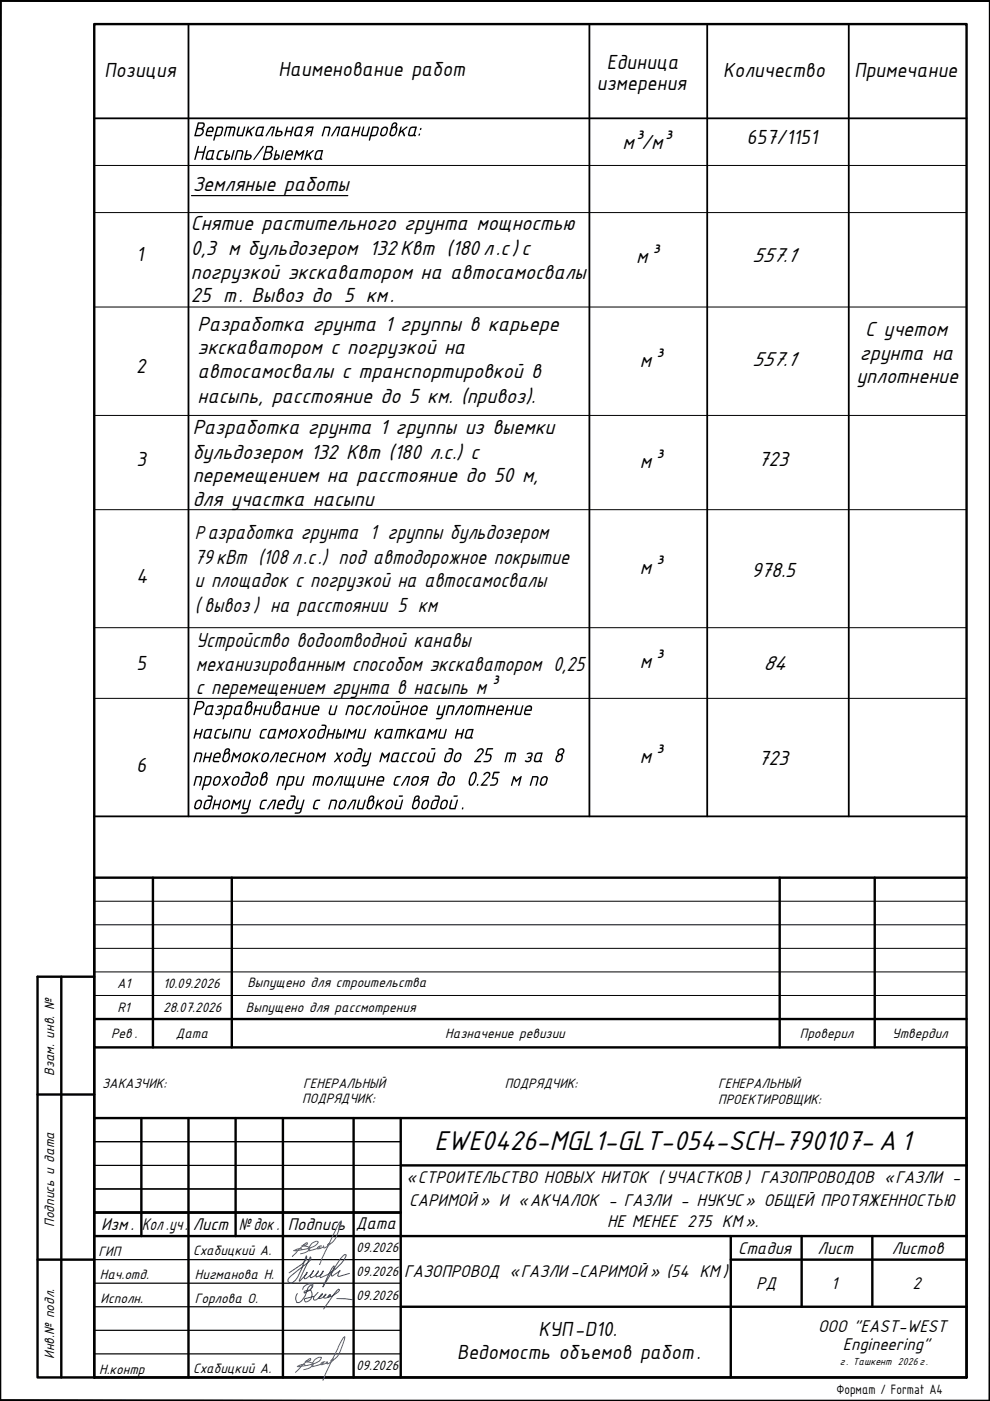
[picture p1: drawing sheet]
<svg xmlns="http://www.w3.org/2000/svg" width="210mm" height="297mm" viewBox="0 0 210 297" stroke-linecap="round" stroke-linejoin="round" font-family="sans-serif">
<!-- layer: 0 -->
<path d="M20 5.1h184.9M40 5.1v168M125 5.1v168M149.9 5.1v168M180 5.1v168M20 25.1h184.9M20 173.1h184.9" fill="none" stroke="#000" stroke-width=".38"/>
<path d="M20 35.1h184.9M20 45.1h184.9M20 65.1h184.9M20 88.1h184.9M20 108.1h184.9M20 133.1h184.9M20 148.1h184.9" fill="none" stroke="#000" stroke-width=".21"/>
<path d="M40.6 41.5h33.1" fill="none" stroke="#000" stroke-width=".25"/>
<g fill="#000">
<path d="M62.7 31.9h.3l.5 .8 1-.9-.5 2.1h-.2v-.1l.3-1.4-.8 .8-.4-.8-.3 1.4-.2 .1h-.2zM65.1 31.9h.2l-.2 .9 1.2-1 .2 .1-.9 .9 .4 .9-.1 .2-.5-.9-.4 .2-.2 .7h-.3zM68.7 26.9l1.1-.1 .3 .3-.5 1.8h-.2l.4-1.6-.2-.2h-.6l-.5 1.8h-.3zM71.3 27l.1-.2 .8 .1-.5 2-.3-.1 .4-1.7h-.3l-1 1.7-.3 .1zM75 26.9h.3l-.2 .8h.8l.3-.8h.3l-.6 2h-.3l.3-.9h-.9l-.3 .9h-.2zM77 26.9h.3l-.4 1.4 .1 .3h.7l.4-1.7 .3-.1v.2l-.5 1.9h-1a.41 .41 0 0 1-.3-.6zM84.9 26.9l.3-.1-.2 1 1.2-1 .2 .1-.9 .8 .4 1.2h-.3l-.4-.9-.4 .2-.1 .7h-.3zM73.9 154.6h.3l.4 .8 .9-.9 .2 .1-.6 2-.2-.1 .4-1.4-.8 .8-.5-.8-.3 1.4-.3 .1zM76.2 154.6l.3-.1-.4 1.7 .1 .1h.7l.4-1.6 .4-.1-.5 1.9-1 .1a.4 .4 0 0 1-.4-.6zM79.9 154.5h.2l-.2 1 1.4-1v.2l-.9 .7 .5 1-.2 .2h-.1l-.5-1-.3 .3-.2 .7-.3-.1zM84.2 154.5h1.7l.2 .2v.4l-.4 1.5h-.3l.4-1.5-.1-.3h-.4l-.6 1.8-.2-.1 .5-1.7h-.6l-.5 1.7-.3 .1zM85.3 149.6l.3-.1-.2 .9h1l.2-.8 .1-.1 .2 .1-.7 2-.1-.1 .2-.8h-1l-.2 .9-.3-.1z"/>
<path d="M86.7 154.5h.3l-.2 1 1.4-1v.2l-.9 .7 .4 1-.1 .2h-.2l-.4-1-.3 .3-.2 .7-.3-.1zM91 154.5h.2l.5 .9 .8-.8 .3-.1-.6 2.1h-.2v-.1l.3-1.4-.8 .8-.4-.8-.3 1.4-.3 .1zM93 149.6h.3l-.4 1.4 .1 .3h.7l.5-1.7 .2-.1 .1 .2-.7 2.5-.5 .3h-.8v-.2l.8-.1 .3-.3v-.3h-.8l-.2-.4zM95 149.6l1-.1 .4 .3-.5 1.8-.2-.1 .4-1.4-.1-.3h-.8l-.4 1.7-.3 .1zM93.3 154.5h.3l-.4 1.5 .1 .3h.7l.4-1.7 .3-.1-.6 2.1h-1l-.2-.2zM96.9 154.6h.3l-.2 .8h.9l.3-.9h.2l-.6 2.1-.2-.1 .2-.8h-.9l-.2 .8-.3 .1zM97.6 149.6l.9-.1-.5 2-.3 .1v-.1l.4-1.7h-.3l-1 1.7-.3 .1v-.2zM101 149.5h1.5l.3 .1 .1 .5-.5 1.5-.2-.1 .4-1.4-.1-.3h-.4l-.5 1.8-.3-.1 .5-1.7h-.6l-.5 1.8h-.2zM103.5 149.6l.2-.1 .1 .1-.2 .8h.9l.3-.9h.2l-.6 2.1h-.2l.2-.9h-.9l-.2 .8-.3 .1zM107.5 149.6l.3-.1-.2 .9h.9l.2-.8h.3l-.6 2h-.2l.2-.9h-.9l-.2 .9h-.3zM109.5 149.6l.3-.1-.4 1.6 .2 .2h.6l.5-1.6 .2-.2 .1 .1-.6 2h-1l-.3-.3zM71.3 159.6h.3l.3 .7 .7-.8 .2 .1-.8 1 .3 .8-.1 .2h-.2l-.3-.7-.6 .7h-.3v-.1l.8-.9z"/>
<path d="M71.9 164.7l.1-.2 .8 .1-.5 1.9-.3 .1 .4-1.8h-.3l-1.1 1.8h-.2zM73.3 164.6h.3l-.4 1.6 .5 .1 .5-1.6 .3-.2-.5 1.8h.6l.5-1.6 .3-.1-.5 1.7 .3 .1-.2 .7-.2-.1v-.4h-1.6l-.2-.1-.1-.5zM74.7 169.6h.9l-.5 2h-.3v-.1l.4-1.7h-.3l-1 1.7-.3 .1zM76.1 169.6h.3l-.4 1.4 .1 .3h.7l.5-1.7 .2-.1 .1 .2-.6 1.9h-1a.4 .4 0 0 1-.3-.6zM76.2 164.6h.3l-.4 1.5 .1 .2h.7l.4-1.6 .4-.1-.5 1.9-1 .1a.42 .42 0 0 1-.4-.6zM77.3 159.5l.3 .1-.4 1.4 .1 .3h.7l.4-1.7 .3-.1v.2l-.6 2.5-.5 .3h-.9l.1-.3h.9l.2-.6h-.8l-.2-.2zM78.1 164.6h.3l-.2 .8h1l.2-.8h.3l-.7 2-.1-.1 .2-.8h-1l-.2 .9h-.3zM80.1 169.6l.2-.1-.2 1 1.2-1 .2 .1-.9 .8 .4 1.2h-.3l-.4-.9-.3 .2-.2 .7h-.3zM81 159.5h.2l.4 .9 .9-.9 .2 .1-.5 2h-.2l-.1-.1 .4-1.4-.8 .8-.4-.8-.4 1.4-.3 .1zM83.9 164.7l.3-.2 .8 .1-.1 .2h-.7l-.2 .3-.3 1.1 .8 .1v.2l-.6 .1a.46 .46 0 0 1-.5-.6zM85.5 159.8l.4-.3 .8 .1-.2 .2h-.6l-.2 .2-.3 1.2 .7 .1v.3h-.7l-.3-.2zM86.1 164.6h.9l-.5 2h-.3v-.1l.5-1.7h-.4l-1 1.7-.3 .1z"/>
<path d="M87.2 159.9l.4-.4 .8 .1-.2 .2h-.6l-.2 .2-.3 1.2 .7 .1v.3h-.7l-.3-.3zM104.6 163.6l1.4 .1-.3 .2h-.8l-.3 .9 .9 .2 .1 .2-.1 .7-.7 .7h-1l.2-.3 1-.1 .3-.6a.33 .33 0 0 0-.3-.5h-.7z"/>
<path d="M58.5 31.9h.3l-.3 .8 .7 .1 .1 .5-.5 .6h-.7l-.1-.1zM58.5 33l-.2 .6h.4a.3 .3 0 0 0 .3-.2 .3 .3 0 0 0-.2-.4zM60 31.9l.2-.1 .1 .1-.5 1.9-.2 .1-.1-.1z"/>
<path d="M61.1 32.2l-.3 .5h1a.38 .38 0 0 0-.1-.5 .38 .38 0 0 0-.4 0zM60.7 32.2l.6-.4 .5 .1 .3 .2-.1 .9h-1.2l-.1 .3 .1 .3h1l-.1 .3h-.9l-.4-.2v-.4z"/>
<path d="M67.4 32.2l-.5 1.1 .2 .3h.5l.2-.2 .4-1.3zM67.1 32l.4-.2h1l-.3 1.8a.22 .22 0 0 1-.1 .3 .22 .22 0 0 1-.3-.1l-.7 .1-.5-.3 .3-1.2z"/>
<path d="M73 27.2l-.4 1.1 .1 .3 .7-.1 .4-1.4zM72.7 27.1l.5-.3 1 .1-.5 1.7a.22 .22 0 0 1 .3 .2 .22 .22 0 0 1-.3 .2 .22 .22 0 0 1-.2-.2l-.8 .1a.46 .46 0 0 1-.4-.6z"/>
<path d="M79 26.9l1.1-.1 .2 .5-.3 1.2-.5 .4h-.8l-.2 .8-.2 .1-.1-.1zM79.2 27.1l-.4 1.5h.7l.3-.2 .2-1.2z"/>
<path d="M80.9 27.2l.5-.3 .5-.1 .4 .5-.3 1-.6 .6-.6-.1-.2-.3zM81.2 27.3l-.3 1a.48 .48 0 0 0 .5 .3 .48 .48 0 0 0 .4-.4l.2-.6a.4 .4 0 0 0-.3-.5 .4 .4 0 0 0-.5 .2z"/>
<path d="M83.4 26.4l-.2 .6 .4-.2a.3 .3 0 0 0 .4-.3 .3 .3 0 0 0-.5-.2zM83.1 26.3l.6-.4a.49 .49 0 0 1 .6 .4 .49 .49 0 0 1-.3 .6l.3 .5-.4 1.1-.5 .4-.6-.1-.3-.6zM83.1 27.4l-.2 .8a.45 .45 0 0 0 .5 .4 .45 .45 0 0 0 .4-.4l.1-.6a.42 .42 0 0 0-.3-.5 .42 .42 0 0 0-.5 .3z"/>
<path d="M87.2 27.2l-.4 1.1 .1 .3h.6l.2-.2 .3-1.3zM86.9 27.2l.4-.4 1.1 .1-.4 1.7a.2 .2 0 0 1 .1 .2 .2 .2 0 0 1-.1 .2 .2 .2 0 0 1-.2-.2l-1 .1-.2-.1-.1-.5z"/>
<path d="M88.8 28.3h.3l-.2 .5-.2-.2zM89.1 27.2l.3-.1-.2 .5-.2-.1z"/>
<path d="M75.9 158.7h.7a.41 .41 0 0 1 .3 .5l-.6 2.1-.5 .3-.8-.1-.1-.5 .4-1.2 .4-.3h.8v-.5l-.7-.1zM75.6 159.9l-.4 1.2 .1 .2h.5l.3-.3 .3-1.2z"/>
<path d="M81.4 149.9l.7-.4 .4 .1 .2 .3-.2 1.2-.7 .5h-.5l-.3-.4zM81.8 149.9l-.3 .4-.1 .6a.45 .45 0 0 0 .4 .5 .45 .45 0 0 0 .5-.5l.1-.6a.41 .41 0 0 0-.2-.4 .41 .41 0 0 0-.4 0z"/>
<path d="M82.1 154.9l-.4 1.3 .7 .1 .3-.3 .3-1.2zM81.8 154.9l.5-.4h1l-.4 1.8a.19 .19 0 0 1 .2 .2 .19 .19 0 0 1-.2 .2 .19 .19 0 0 1-.2-.2l-1 .1-.3-.2z"/>
<path d="M83.4 160l-.3 1.2 .6 .1 .3-.2 .4-1.3zM83.2 159.8l.5-.3 1 .1-.4 1.7a.21 .21 0 0 1 .1 .4 .2 .2 0 0 1-.3-.2l-1 .1-.3-.2z"/>
<path d="M83.4 149.6l.3-.1-.4 1.6 .1 .2h.7l.4-1.6 .3-.2 .1 .1-.6 2h-1l-.3-.3zM83.9 148.7l.8-.1 .1 .2-.9 .1z"/>
<path d="M87.3 150l.8-.5 .4 .1 .2 .3-.2 1.1-.7 .6h-.6l-.2-.4zM87.6 150l-.3 .9a.47 .47 0 0 0 .5 .4 .47 .47 0 0 0 .4-.4l.1-.6a.39 .39 0 0 0-.2-.5 .39 .39 0 0 0-.5 .2z"/>
<path d="M88.9 154.9l-.3 1.3 .6 .1 .3-.3 .3-1.2zM88.6 154.9l.5-.4h1.1l-.4 1.8a.19 .19 0 0 1 .2 .2 .19 .19 0 0 1-.2 .2 .19 .19 0 0 1-.2-.2l-1 .1-.3-.2z"/>
<path d="M89.6 150l-.2 .4h.9v-.1a.4 .4 0 0 0-.2-.5 .4 .4 0 0 0-.5 .2zM89.5 149.8l.7-.3 .4 .3v.9h-1.3l-.1 .3 .2 .3h.9l-.1 .3h-1l-.3-.3 .3-1.1z"/>
<path d="M90.9 159.6h.2l-.3 1.5 .1 .2h.7l.4-1.6 .1-.2 .3 .1-.5 1.9-1.1 .1a.45 .45 0 0 1-.3-.6zM91.4 158.7l.8-.1 .1 .2-.9 .1z"/>
<path d="M95.1 158.7h.7a.41 .41 0 0 1 .3 .5l-.6 2.1-.4 .3h-.7l-.3-.2v-.4l.4-1.1 .5-.4h.8v-.3v-.3h-.7zM94.8 159.9l-.4 1.3 .7 .1 .3-.3 .3-1.2z"/>
<path d="M99 149.9l.7-.4 .4 .1 .2 .2-.3 1.4-.6 .4h-.5l-.3-.4zM99.3 150l-.4 .9a.45 .45 0 0 0 .5 .4 .45 .45 0 0 0 .4-.4l.2-.6a.4 .4 0 0 0-.2-.5 .4 .4 0 0 0-.5 .2z"/>
<path d="M99.2 154.9l-.4 1.3 .6 .1 .3-.2 .4-1.3zM98.8 154.9l.6-.4h1l-.4 1.8a.2 .2 0 0 1 .2 .2 .2 .2 0 0 1-.2 .2 .2 .2 0 0 1-.2-.2l-1 .1-.2-.2-.1-.3z"/>
<path d="M105.9 149.9l-.3 .5h.9l.1-.1a.39 .39 0 0 0-.2-.5 .39 .39 0 0 0-.5 .1zM105.5 149.9l.8-.4 .5 .3-.1 .9h-1.2l-.1 .4 .2 .2h.9l-.1 .3h-.9l-.4-.3z"/>
<path d="M111.7 150l-.2 .4h1v-.2a.43 .43 0 0 0-.3-.4 .43 .43 0 0 0-.5 .2zM111.5 149.9l.7-.4 .4 .1 .2 .3-.1 .8h-1.2l-.1 .3 .1 .3h.9l.1 .2-1 .1a.46 .46 0 0 1-.4-.6z"/>
<path d="M113.8 160l-.3 1.2 .6 .1 .3-.2 .3-1.3zM113.5 159.9l.5-.4 1.1 .1-.5 1.7a.22 .22 0 0 1 .2 .2 .22 .22 0 0 1-.2 .2 .22 .22 0 0 1-.2-.3l-.3 .2h-.6l-.3-.2v-.3z"/>
<path d="M72.2 169.8l.2-.2 .6-.1 .4 .5-.2 1.1-.6 .5-.7-.1-.2-.4 .2-.9zM72.4 170l-.3 .9a.44 .44 0 0 0 .4 .4 .44 .44 0 0 0 .4-.4l.2-.6a.39 .39 0 0 0-.2-.5 .39 .39 0 0 0-.5 .2z"/>
<path d="M73.3 159.9l.5-.4h.5l.3 .4-.2 1.2-.7 .5h-.5l-.3-.3zM73.6 160l-.4 .9a.47 .47 0 0 0 .5 .4 .47 .47 0 0 0 .5-.4l.1-.6a.38 .38 0 0 0-.2-.5 .38 .38 0 0 0-.5 .2z"/>
<path d="M78.5 169.1l-.2 .6 .4-.2a.3 .3 0 0 0 .4-.3 .3 .3 0 0 0-.4-.2zM78.2 169l.6-.4a.49 .49 0 0 1 .6 .4 .49 .49 0 0 1-.3 .6l.3 .5-.3 1.1-.6 .4-.6-.1-.2-.6zM78.4 170l-.4 .9a.45 .45 0 0 0 .5 .4 .45 .45 0 0 0 .4-.4l.2-.6a.39 .39 0 0 0-.2-.4 .39 .39 0 0 0-.5 .1z"/>
<path d="M80.4 165l-.2 .4h.9l.1-.1a.4 .4 0 0 0-.3-.5 .4 .4 0 0 0-.5 .2zM80.2 164.9l.5-.4h.5l.2 .3v.9h-1.3v.3l.1 .3 1 .1-.1 .2h-1l-.3-.2 .2-1.2z"/>
<path d="M82 169.9l.6-.4 .5 .1 .3 .3-.3 1.3-.6 .4h-.5l-.3-.4zM82.4 169.9l-.4 1a.44 .44 0 0 0 .4 .4 .44 .44 0 0 0 .5-.4l.2-.6a.4 .4 0 0 0-.2-.5 .4 .4 0 0 0-.5 .1z"/>
<path d="M84 169.6h.3l-.4 1.5 .1 .2h.8l.4-1.6 .3-.1-.6 2h-1l-.2-.2-.1-.4zM84.6 168.6h.8v.2l-.8 .1z"/>
<path d="M87.5 164.9l.4-.3 .6-.1 .4 .5-.3 1.1-.7 .5-.6-.1-.2-.3zM87.7 165.1l-.3 .9a.48 .48 0 0 0 .5 .3 .48 .48 0 0 0 .4-.4l.2-.6a.44 .44 0 0 0-.3-.5 .44 .44 0 0 0-.5 .3z"/>
<path d="M88.1 169.1l-.1 .6 .3-.2a.32 .32 0 0 0 .4-.1 .32 .32 0 0 0-.1-.4 .32 .32 0 0 0-.5 .1zM87.8 169l.3-.3 .6-.1a.5 .5 0 0 1 .3 .5 .5 .5 0 0 1-.3 .5l.3 .4-.3 1.1-.6 .5h-.5l-.3-.3v-.4zM87.9 170l-.3 .9a.47 .47 0 0 0 .5 .4 .47 .47 0 0 0 .5-.4l.1-.6a.4 .4 0 0 0-.3-.5 .4 .4 0 0 0-.5 .2z"/>
<path d="M88.9 159.8l.5-.3h.5l.3 .4-.3 1.3-.6 .4h-.4l-.4-.4 .2-.9zM89.1 160.1l-.2 .8a.44 .44 0 0 0 .4 .4 .44 .44 0 0 0 .4-.4l.2-.6a.44 .44 0 0 0-.3-.5 .44 .44 0 0 0-.5 .3z"/>
<path d="M89.6 170l.7-.5h.3l.4 .4-.3 1.2-.6 .5h-.4l-.4-.3zM90 169.9l-.4 1a.44 .44 0 0 0 .5 .4 .44 .44 0 0 0 .4-.4l.2-.6a.39 .39 0 0 0-.2-.4 .39 .39 0 0 0-.5 0z"/>
<path d="M89.5 164.8l.4-.3 1.1 .1-.6 2h-.2l.2-.9h-.3l-.9 .9h-.2l.7-.9-.4-.3zM89.9 164.8a.3 .3 0 0 0-.3 .3 .3 .3 0 0 0 .3 .3h.6l.1-.6z"/>
<path d="M92.2 168.7l.6-.1a.46 .46 0 0 1 .5 .6l-.6 2-.4 .4h-.6a.46 .46 0 0 1-.4-.6l.5-1.3 .3-.2h.8v-.6h-.7zM91.9 169.9l-.3 1.3 .1 .1h.5l.3-.2 .3-1.3z"/>
<path d="M93.7 169.8l.4-.2 .5-.1 .4 .5-.3 1.1-.6 .5h-.5l-.3-.4 .2-1zM94 169.9l-.4 1a.44 .44 0 0 0 .4 .4 .44 .44 0 0 0 .5-.4l.2-.6a.39 .39 0 0 0-.2-.4 .39 .39 0 0 0-.5 0z"/>
<path d="M93.7 163.6h.8l.3 .6-.6 2-.5 .4h-.5a.46 .46 0 0 1-.4-.6l.2-1 .4-.4 1-.1v-.5l-.7-.1zM93.5 164.9l-.5 1.2 .2 .2h.5l.2-.2 .4-1.3z"/>
<path d="M95.2 164.8l.5-.3h.4l.4 .4-.3 1.2-.6 .5h-.5l-.3-.3 .2-1.1zM95.5 164.9l-.2 .2-.2 .8a.47 .47 0 0 0 .4 .4 .47 .47 0 0 0 .5-.4l.1-.6a.37 .37 0 0 0-.1-.5 .37 .37 0 0 0-.5 .1z"/>
<path d="M96.5 160l.6-.5h.4l.4 .4-.3 1.2-.7 .5h-.5l-.2-.3zM96.7 160l-.2 .9v.2l.2 .2 .6-.2 .2-.8a.42 .42 0 0 0-.3-.5 .42 .42 0 0 0-.5 .2z"/>
<path d="M95.6 169.6h.3l-.4 1.4 .1 .3h.8l.4-1.7h.3l-.5 2h-1a.4 .4 0 0 1-.4-.6zM96.2 168.7h.9l-.2 .2h-.7z"/>
<path d="M114.9 164.8l.3-.2 .6-.1 .4 .5-.3 1.1-.7 .5-.6-.1-.2-.3zM115.2 164.9l-.3 .3-.1 .8a.45 .45 0 0 0 .4 .3 .45 .45 0 0 0 .5-.4l.1-.6a.38 .38 0 0 0-.2-.4 .38 .38 0 0 0-.4 0z"/>
</g>
<!-- layer: _SHTAMP -->
<g fill="#000" stroke="#000" stroke-width=".21">
<path d="M0 .1l.2 .2h209.6zM0 .1h209.9l-.1 .2z"/>
<path d="M209.9 .1l-.1 .2v296.6zM209.9 .1v296.9l-.1-.1z"/>
<path d="M.2 .3l-.2 296.7 .2-.1zM0 .1l.2 .2-.2 296.7z"/>
<path d="M.2 296.9l209.7 .1-.1-.1zM.2 296.9l209.7 .1h-209.9z"/>
</g>
<g fill="none" stroke="#000" stroke-width=".51">
<path d="M20 5.1h184.9v286.9h-184.9zM13 207.1v84.9M20 207.1h-12v84.9h12M8 232.1h12M20 237.1h184.9v54.9h-184.9zM20 222.1v15M30 237.1v25M40 237.1v54.9M50 237.1v25M60 237.1v54.9M75 237.1v54.9M85 237.1v54.9"/>
<path d="M204.9 222.1v15M20 257.1h65M85 247.1h119.9M8 267.1h12M20 262.1h184.9M85 277.1h119.9M154.9 267.1h50M154.9 262.1v29.9M170 262.1v15M185 262.1v15"/>
</g>
<path d="M20 247.1h65M20 252.1h65M20 242h65M20 277.1h65M20 267.1h65M20 272.1h65M20 282.1h65M20 287h65" fill="none" stroke="#000" stroke-width=".25"/>
<!-- layer: SHTAMP -->
<path d="M32.4 186.1v36M49.1 186.1v36M165.3 186.1v36M185.5 186.1v36M204.9 186.1h-184.9v36h184.9M20 216.1h184.9" fill="none" stroke="#000" stroke-width=".51"/>
<path d="M20 196.1h184.9M20 191.1h184.9M20 211.1h184.9M20 206.1h184.9M20 201.1h184.9" fill="none" stroke="#000" stroke-width=".21"/>
<!-- layer: 0 -->
<path d="M61.3 269.9l2.7-1.9 .9-1v-.7a18 18 0 0 1-2.3 5.2 .97 .97 0 0 1-1.3 .4l-.3-.3a1.14 1.14 0 0 1 .7-1.1l4-3.2 .2-.5-.1-.3-2.3 5.1 1.5-1.5 .1-.4-.5 1v.4a2.32 2.32 0 0 0 1.9-1.7l-.8 1.1 .1 .3a.97 .97 0 0 0 1-.3l.7-1v.1a1.06 1.06 0 0 0-.5 1.1 1.61 1.61 0 0 0 1.5-1.2l-.6 1.1 .1 .3a4.6 4.6 0 0 0 2.7-1.8l.1-.7a13.8 13.8 0 0 0-2.3 4.5l3.6-5.9 .7-.8 .3-.2 .3 .1a7.2 7.2 0 0 1-2.7 3.3 1.04 1.04 0 0 0-.4 1.1l1.8-1.1a1.12 1.12 0 0 0-.4 1.2l2.4-.6" fill="none" stroke="#00f" stroke-width=".21"/>
<path d="M63.7 265.8a2.91 2.91 0 0 0 2-1 1.26 1.26 0 0 0-1.5-.6l-.2-.1h.1a.8 .8 0 0 0 1.1-.5l-.1-.1a7.4 7.4 0 0 0-2.6 2.4l-.5 .5M67.8 264.3l.1 .1-.3 .2-1.9 .6a.32 .32 0 0 1-.3-.2 .32 .32 0 0 1 .1-.4 1.63 1.63 0 0 1 2-1.3l-.1 .1a2.43 2.43 0 0 1-1.6 1.2l-2.3 .5-1.2 .1a2.15 2.15 0 0 1 1.7-.4M68.2 264.2a.7 .7 0 0 0-.9 .6l.8-.2 .5-.4v.3h.4l1-.9-.5 .2v.2l.6-.4a2.77 2.77 0 0 0 1.5-2.1l.8-2.6-.4 .3-.6 1-3.6 7.8M64.4 290.4h.2a2.61 2.61 0 0 0 1.8-1v-.1a1.99 1.99 0 0 0-1.7-.6l.2-.1a.74 .74 0 0 0 1-.5h-.1a8.5 8.5 0 0 0-2.9 2.6l-.2 .3M68.5 288.9v.1l-.4 .2-1.7 .5a.28 .28 0 0 1-.3-.2 .28 .28 0 0 1 .1-.3 1.49 1.49 0 0 1 2-1.3 2.41 2.41 0 0 1-1.7 1.2l-1.4 .4-2.1 .2 1.1-.4h.5M68.9 288.7a.76 .76 0 0 0-.9 .6l.8-.1 .5-.5v.3l.2 .2 .9-.6 .3-.4-.6 .3 .4-.1a3.4 3.4 0 0 0 1.8-2.4l.8-2.6-.7 .9-3.9 8.3" fill="none" stroke="#003fff" stroke-width=".21"/>
<path d="M65.9 273.3l.4-.5v-.5a1.22 1.22 0 0 0-1.5 .2l-.5 .4-.1 .5M66.6 274.9l-.1 .4 .2 .4a2.76 2.76 0 0 0 1.7-1.4l-.3 .2-.5 .7a1.56 1.56 0 0 0 1.5-.8l-.4 .3v.5a1.23 1.23 0 0 0 1.4-.7l-.3 .1-.2 .5a3.8 3.8 0 0 0 2.4-1.6l-.2-.2-.3 .3-2.9 3.9M67.4 274l-.8 .9-2.1 .5 .3 .6a1.54 1.54 0 0 0 1.1-2.4 1.09 1.09 0 0 0-1.4 .5l.1 .1 .4-.3a1.43 1.43 0 0 0 1.2-1.3l-.2-.2a2.41 2.41 0 0 0-1.1 1.7l-.3 .8-.6 .9-.5 .4-.5-.1a1.55 1.55 0 0 1 .1-1.8M71.4 275.3l3.4 .3" fill="none" stroke="#00f" stroke-width=".21"/>
<text font-size="6.4" x="92.1" y="243.8">EWE0426-MGL1-GLT-054-SCH-790107- А 1</text>
<g font-size="4.8">
<text x="40.9" y="28.9">Вертикальная планировка:</text>
<text x="40.9" y="33.9">Насыпь/Выемка</text>
<text x="132" y="31.6">м³/м³</text>
<text x="40.9" y="40.6">Земляные работы</text>
<text x="40.5" y="48.8">Снятие растительного грунта мощностью</text>
<text x="40.5" y="54.1">0,3 м бульдозером 132 Квт (180 л.с) с</text>
<text x="40.5" y="59.1">погрузкой экскаватором на автосамосвалы</text>
<text x="134.9" y="55.9">м³</text>
<text x="40.5" y="64.1">25 т. Вывоз до 5 км.</text>
<text x="41.9" y="70.1">Разработка грунта 1 группы в карьере</text>
<text x="183.4" y="71.3">С учетом</text>
<text x="41.9" y="75.1">экскаватором с погрузкой на</text>
<text x="135.7" y="77.8">м³</text>
<text x="182.3" y="76.3">грунта на</text>
<text x="41.9" y="80.1">автосамосвалы с транспортировкой в</text>
<text x="181.6" y="81.3">уплотнение</text>
<text x="41.9" y="85.4">насыпь, расстояние до 5 км. (привоз).</text>
<text x="40.9" y="92">Разработка грунта 1 группы из выемки</text>
<text x="40.9" y="97.3">бульдозером 132 Квт (180 л.с.) с</text>
<text x="135.7" y="99.2">м³</text>
<text x="160.8" y="98.8">723</text>
<text x="40.9" y="102.3">перемещением на расстояние до 50 м,</text>
<text x="40.9" y="107.3">для участка насыпи</text>
<text x="41.2" y="119.5">79 кВт (108 л.с.) под автодорожное покрытие</text>
<text x="41.2" y="124.5">и площадок с погрузкой на автосамосвалы</text>
<text x="135.7" y="121.7">м³</text>
<text x="159.3" y="122.3">978.5</text>
<text x="41.3" y="129.8">( вывоз) на расстоянии 5 км</text>
<text x="41.5" y="137.2">Устройство водоотводной канавы</text>
<text x="41.5" y="142.2">механизированным способом экскаватором 0,25</text>
<text x="135.7" y="141.5">м³</text>
<text x="41.5" y="147.2">с перемещением грунта в насыпь м ³</text>
<text x="40.7" y="151.6">Разравнивание и послойное уплотнение</text>
<text x="40.7" y="156.6">насыпи самоходными катками на</text>
<text x="40.7" y="161.6">пневмоколесном ходу массой до</text>
<text x="100.2" y="161.6">25 т за</text>
<text x="117.3" y="161.6">8</text>
<text x="135.7" y="161.7">м³</text>
<text x="40.7" y="166.6">проходов при толщине слоя до</text>
<text x="98.8" y="166.6">0.25</text>
<text x="108" y="166.6">м по</text>
<text x="160.8" y="162.3">723</text>
<text x="40.7" y="171.6">одному следу с поливкой водой</text>
<text x="97.6" y="171.6">.</text>
</g>
<g font-size="4.7">
<text x="22.2" y="16.2">Позиция</text>
<text x="59.1" y="16.2">Наименование работ</text>
<text x="128.7" y="14.7">Единица</text>
<text x="153.3" y="16.2">Количество</text>
<text x="181.1" y="16.2">Примечание</text>
<text x="126.5" y="19">измерения</text>
<text x="158.4" y="30.5">657/1151</text>
<text x="28.9" y="55.4">1</text>
<text x="159.5" y="55.7">557.1</text>
<text x="159.5" y="77.6">557.1</text>
<text x="28.9" y="79.1">2</text>
<text x="28.9" y="98.7">3</text>
<text x="28.9" y="123.7">4</text>
<text x="28.9" y="142.1">5</text>
<text x="161.8" y="142.1">84</text>
<text x="28.9" y="163.7">6</text>
<text x="114.2" y="283.2">КУП-D10.</text>
<text x="96.9" y="288.1">Ведомость объемов работ.</text>
</g>
<text font-size="4.4" x="41.3" y="114.2">Разработка грунта 1 группы бульдозером</text>
<g font-size="4">
<text x="86.2" y="250.8">«СТРОИТЕЛЬСТВО НОВЫХ НИТОК ( УЧАСТКОВ ) ГАЗОПРОВОДОВ «ГАЗЛИ -</text>
<text x="86.8" y="255.7">САРИМОЙ » И «АКЧАЛОК - ГАЗЛИ - НУКУС» ОБЩЕЙ ПРОТЯЖЕННОСТЬЮ</text>
<text x="21.4" y="260.8">Изм.</text>
<text x="30.1" y="260.8">Кол.уч.</text>
<text x="40.9" y="260.8">Лист</text>
<text x="50.7" y="260.8">№док.</text>
<text x="61" y="260.8">Подпись</text>
<text x="75.4" y="260.6">Дата</text>
<text x="128.7" y="260.3">НЕ МЕНЕЕ 275 КМ ».</text>
<text x="156.5" y="265.8">Стадия</text>
<text x="173.4" y="265.8">Лист</text>
<text x="189.1" y="265.8">Листов</text>
<text x="85.7" y="270.7">ГАЗОПРОВОД «ГАЗЛИ -САРИМОЙ » (54 КМ )</text>
<text x="160.3" y="273.3">РД</text>
<text x="176.2" y="273.3">1</text>
<text x="193.5" y="273.3">2</text>
<text x="173.5" y="282.3">OOO &quot;EAST-WEST</text>
<text x="178.7" y="286.3">Engineering&quot;</text>
</g>
<g font-size="3.2">
<text x="24.8" y="209.6">A1</text>
<text x="34.6" y="209.6">10.09.2026</text>
<text x="52.5" y="209.3">Выпущено для строительства</text>
<text x="24.9" y="214.6">R1</text>
<text x="34.6" y="214.6">28.07.2026</text>
<text x="52.2" y="214.6">Выпущено для рассмотрения</text>
<text x="23.5" y="220">Рев .</text>
<text x="37.3" y="220">Дата</text>
<text x="94.4" y="220">Назначение ревизии</text>
<text x="169.6" y="220">Проверил</text>
<text x="189.2" y="220">Утвердил</text>
<text x="11.5" y="228.1" transform="rotate(-90 11.5 228.1)">Взам. инв. №</text>
<text x="21.7" y="230.6">ЗАКАЗЧИК:</text>
<text x="64.1" y="233.9">ПОДРЯДЧИК:</text>
<text x="64.3" y="230.6">ГЕНЕРАЛЬНЫЙ</text>
<text x="107" y="230.6">ПОДРЯДЧИК:</text>
<text x="152.3" y="230.6">ГЕНЕРАЛЬНЫЙ</text>
<text x="152.3" y="234.1">ПРОЕКТИРОВЩИК:</text>
<text x="11.5" y="260.1" transform="rotate(-90 11.5 260.1)">Подпись и дата</text>
<text x="20.9" y="266.3">ГИП</text>
<text x="40.9" y="266.2">Схабицкий А.</text>
<text x="75.5" y="265.5">09.2026</text>
<text x="21.2" y="271.2">Нач.отд.</text>
<text x="41.3" y="271.2">Нигманова Н.</text>
<text x="75.5" y="270.6">09.2026</text>
<text x="75.5" y="275.6">09.2026</text>
<text x="21.3" y="276.3">Исполн.</text>
<text x="41.3" y="276.2">Горлова О.</text>
<text x="11.5" y="288.1" transform="rotate(-90 11.5 288.1)">Инв.№ подл.</text>
<text x="21" y="291.3">Н.контр</text>
<text x="40.9" y="291.2">Схабицкий А.</text>
<text x="75.5" y="290.6">09.2026</text>
</g>
<text font-size="3.1" x="177.3" y="295.6">Формат / Format А4</text>
<text font-size="2.4" x="178.1" y="289.3">г. Ташкент 2026г.</text>
</svg>
